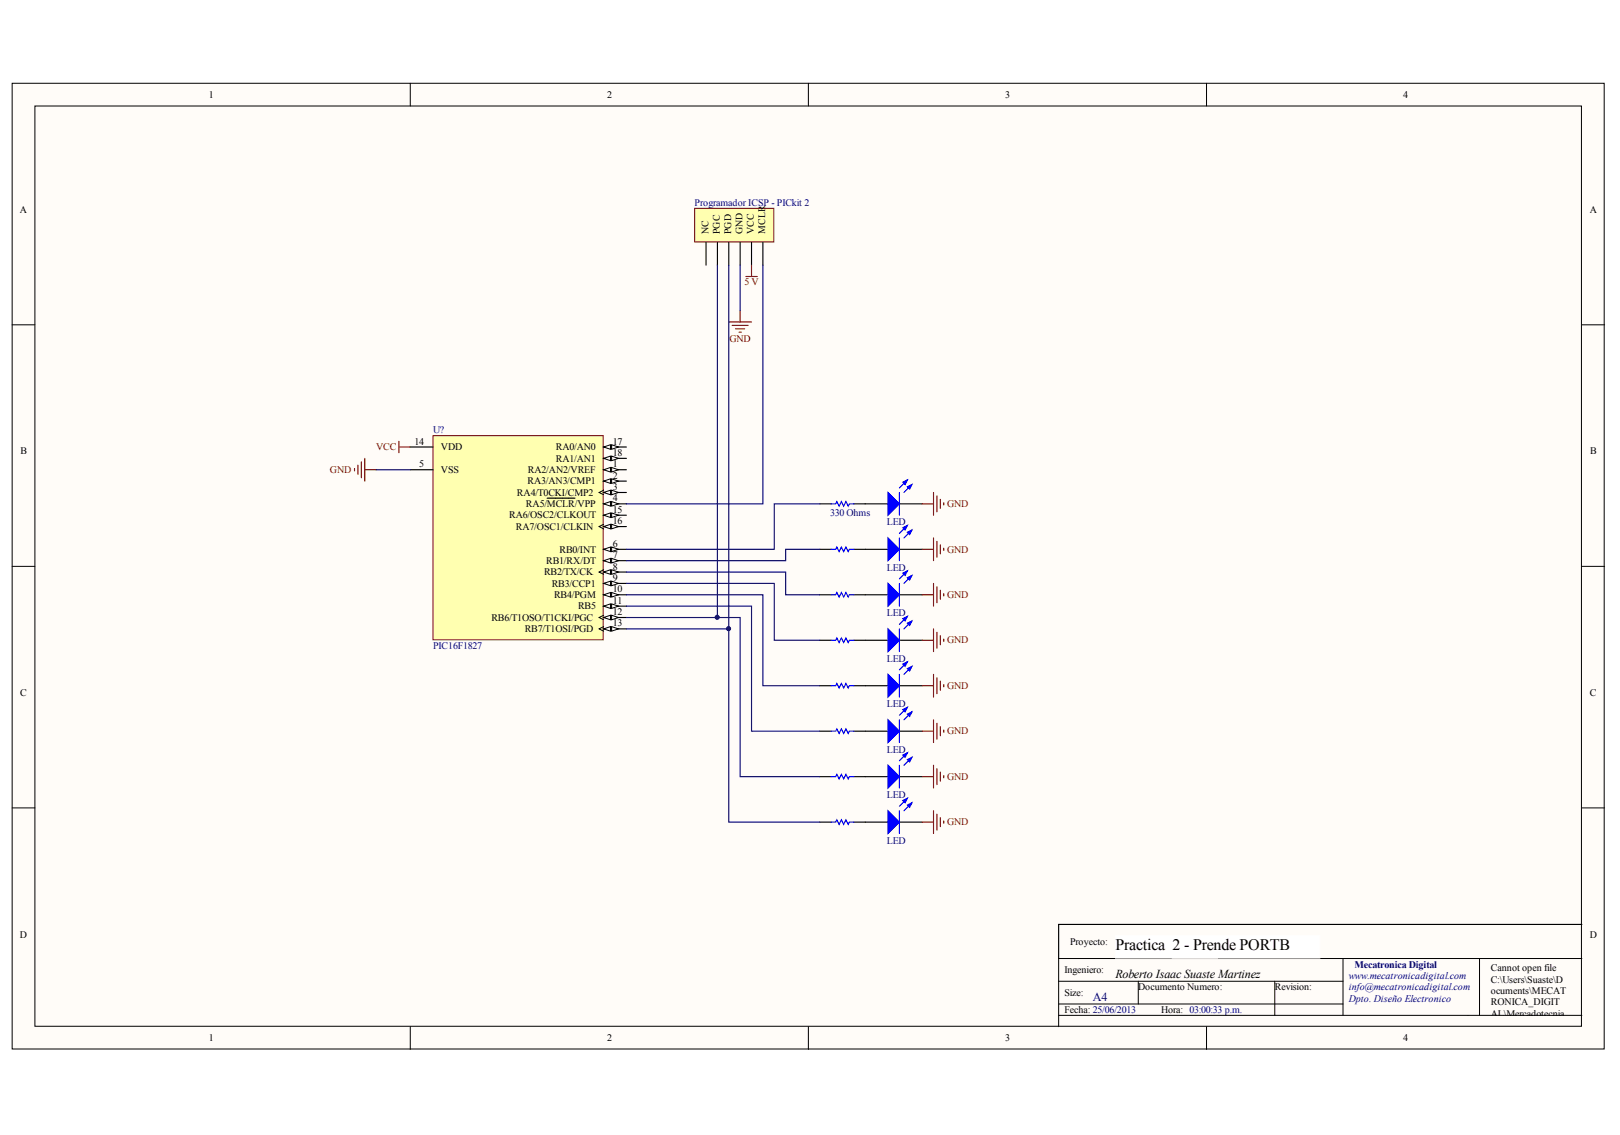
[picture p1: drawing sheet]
<svg xmlns="http://www.w3.org/2000/svg" width="291mm" height="204mm" viewBox="0 0 291 204" stroke-linecap="round" stroke-linejoin="round" font-family="sans-serif">
<g fill="#fffcf8" stroke="#000" stroke-width=".18">
<path d="M2.2 15h286v173.5h-286z"/>
<path d="M6.3 19h277.8v165.4h-277.8z"/>
</g>
<g fill="none" stroke="#000" stroke-width=".18">
<path d="M73.7 15v4M145.2 15v4M216.8 15v4M2.2 58.4h4.1M284.2 58.4h4.1M2.2 101.7h4.1M284.2 101.7h4.1M2.2 145.1h4.1M284.2 145.1h4.1M190.2 176.3h51.1M204.5 176.3v4.1M229 176.3v6.1"/>
<path d="M241.3 172.2v10.2M265.8 172.2h-75.6v12.3M284.2 172.2h-18.4v10.2M73.7 184.5v4M145.2 184.5v4M190.2 182.4h94M190.2 180.4h51.1M216.8 184.5v4"/>
</g>
<path d="M284.2 166.1h-94v6.1" fill="none" stroke="#000" stroke-width=".2"/>
<g fill="#fff" stroke="#fff" stroke-width=".18">
<path d="M200.4 168.1h18.3v4h-18.3z"/>
<path d="M210.6 168.1h26.5v4h-26.5z"/>
</g>
<path d="M77.8 78.3h30.6v36.6h-30.6z" fill="#ffffb0" stroke="#800000" stroke-width=".18"/>
<path d="M108.4 84.4h4.1" fill="none" stroke="#000" stroke-width=".2"/>
<g fill="#fffcf8" stroke="#000" stroke-width=".18">
<path d="M108.4 84.4l1.3-.4v.8z"/>
<path d="M109.9 84l1.2 .4-1.2 .4z"/>
</g>
<path d="M108.4 86.4h4.1" fill="none" stroke="#000" stroke-width=".2"/>
<g fill="#fffcf8" stroke="#000" stroke-width=".18">
<path d="M108.4 86.4l1.3-.4v.8z"/>
<path d="M109.9 86l1.2 .4-1.2 .4z"/>
</g>
<path d="M108.4 88.5h4.1" fill="none" stroke="#000" stroke-width=".2"/>
<path d="M108.4 88.1l-.8 .4 .8 .4" fill="none" stroke="#000" stroke-width=".18"/>
<g fill="#fffcf8" stroke="#000" stroke-width=".18">
<path d="M108.4 88.5l1.3-.4v.8z"/>
<path d="M109.9 88.1l1.2 .4-1.2 .4z"/>
</g>
<path d="M108.4 90.5h4.1" fill="none" stroke="#000" stroke-width=".2"/>
<g fill="#fffcf8" stroke="#000" stroke-width=".18">
<path d="M108.4 90.5l1.3-.4v.8z"/>
<path d="M109.9 90.1l1.2 .4-1.2 .4z"/>
</g>
<path d="M73.7 84.4h4.1M98.3 89.5h5M108.4 98.7h4.1" fill="none" stroke="#000" stroke-width=".2"/>
<g fill="#fffcf8" stroke="#000" stroke-width=".18">
<path d="M108.4 98.7l1.3-.4v.8z"/>
<path d="M109.9 98.3l1.2 .4-1.2 .4z"/>
</g>
<path d="M108.4 100.7h4.1" fill="none" stroke="#000" stroke-width=".2"/>
<g fill="#fffcf8" stroke="#000" stroke-width=".18">
<path d="M108.4 100.7l1.3-.4v.8z"/>
<path d="M109.9 100.3l1.2 .4-1.2 .4z"/>
</g>
<path d="M108.4 102.8h4.1" fill="none" stroke="#000" stroke-width=".2"/>
<path d="M108.4 102.4l-.8 .4 .8 .4" fill="none" stroke="#000" stroke-width=".18"/>
<g fill="#fffcf8" stroke="#000" stroke-width=".18">
<path d="M108.4 102.8l1.3-.4v.8z"/>
<path d="M109.9 102.4l1.2 .4-1.2 .4z"/>
</g>
<path d="M108.4 104.8h4.1" fill="none" stroke="#000" stroke-width=".2"/>
<g fill="#fffcf8" stroke="#000" stroke-width=".18">
<path d="M108.4 104.8l1.3-.4v.8z"/>
<path d="M109.9 104.4l1.2 .4-1.2 .4z"/>
</g>
<path d="M108.4 106.9h4.1" fill="none" stroke="#000" stroke-width=".2"/>
<g fill="#fffcf8" stroke="#000" stroke-width=".18">
<path d="M108.4 106.9l1.3-.5v.9z"/>
<path d="M109.9 106.4l1.2 .5-1.2 .4z"/>
</g>
<path d="M108.4 108.9h4.1" fill="none" stroke="#000" stroke-width=".2"/>
<g fill="#fffcf8" stroke="#000" stroke-width=".18">
<path d="M108.4 108.9l1.3-.4v.8z"/>
<path d="M109.9 108.5l1.2 .4-1.2 .4z"/>
</g>
<path d="M108.4 110.9h4.1" fill="none" stroke="#000" stroke-width=".2"/>
<path d="M108.4 110.5l-.8 .4 .8 .4" fill="none" stroke="#000" stroke-width=".18"/>
<g fill="#fffcf8" stroke="#000" stroke-width=".18">
<path d="M108.4 110.9l1.3-.4v.8z"/>
<path d="M109.9 110.5l1.2 .4-1.2 .4z"/>
</g>
<path d="M108.4 113h4.1" fill="none" stroke="#000" stroke-width=".2"/>
<path d="M108.4 112.6l-.8 .4 .8 .4" fill="none" stroke="#000" stroke-width=".18"/>
<g fill="#fffcf8" stroke="#000" stroke-width=".18">
<path d="M108.4 113l1.3-.4v.8z"/>
<path d="M109.9 112.6l1.2 .4-1.2 .4z"/>
</g>
<path d="M73.7 80.3h4.1M108.4 92.6h4.1" fill="none" stroke="#000" stroke-width=".2"/>
<g fill="#fffcf8" stroke="#000" stroke-width=".18">
<path d="M108.4 92.6l1.3-.4v.8z"/>
<path d="M109.9 92.2l1.2 .4-1.2 .4z"/>
</g>
<path d="M108.4 94.6h4.1" fill="none" stroke="#000" stroke-width=".2"/>
<path d="M108.4 94.2l-.8 .4 .8 .4" fill="none" stroke="#000" stroke-width=".18"/>
<g fill="#fffcf8" stroke="#000" stroke-width=".18">
<path d="M108.4 94.6l1.3-.4v.8z"/>
<path d="M109.9 94.2l1.2 .4-1.2 .4z"/>
</g>
<path d="M108.4 80.3h4.1" fill="none" stroke="#000" stroke-width=".2"/>
<g fill="#fffcf8" stroke="#000" stroke-width=".18">
<path d="M108.4 80.3l1.3-.4v.8z"/>
<path d="M109.9 79.9l1.2 .4-1.2 .4z"/>
</g>
<path d="M108.4 82.3h4.1" fill="none" stroke="#000" stroke-width=".2"/>
<g fill="#fffcf8" stroke="#000" stroke-width=".18">
<path d="M108.4 82.3l1.3-.4v.9z"/>
<path d="M109.9 81.9l1.2 .4-1.2 .5z"/>
</g>
<path d="M147.3 90.5h2M153.4 90.5h6.1M161.6 90.5h4.1" fill="none" stroke="#000" stroke-width=".2"/>
<g fill="#00f" stroke="#00f" stroke-width=".2">
<path d="M159.5 88.5l2.1 2-2.1 2.1z"/>
<path d="M163 87.5l.8-.5-.4 .9z"/>
<path d="M162.2 86.6l.8-.4-.4 .8z"/>
</g>
<path d="M149.3 90.5h.8l.2-.4 .5 .8 .4-.8 .4 .8 .4-.8 .4 .8 .2-.4h.8M161.6 88.5v4.1M163 86.2l-1.4 1.5M163.8 87l-1.4 1.5" fill="none" stroke="#00f" stroke-width=".2"/>
<path d="M124.8 37.4h14.2v6.1h-14.2z" fill="#ffffb0" stroke="#800000" stroke-width=".18"/>
<g fill="none" stroke="#000" stroke-width=".2">
<path d="M126.8 43.5v4.1M128.9 43.5v4.1M130.9 43.5v4.1M133 43.5v4.1M135 43.5v4.1M137.1 43.5v4.1M147.3 98.7h2M153.4 98.7h6.1M161.6 98.7h4.1M147.3 106.9h2M147.3 115h2M153.4 106.9h6.1"/>
<path d="M153.4 115h6.1M161.6 106.9h4.1M161.6 115h4.1M147.3 123.2h2M147.3 139.5h2M147.3 131.4h2M153.4 123.2h6.1M153.4 139.5h6.1M153.4 131.4h6.1M161.6 123.2h4.1M161.6 139.5h4.1M161.6 131.4h4.1"/>
<path d="M147.3 147.7h2M153.4 147.7h6.1M161.6 147.7h4.1"/>
</g>
<g fill="none" stroke="#000080" stroke-width=".2">
<path d="M128.9 47.6v63.3M130.9 47.6v65.4M133 47.6v8.2M137.1 47.6v42.9h-24.6M67.6 84.4h6.1M147.3 90.5h-8.2v8.2h-26.6M147.3 98.7h-6.2v2h-28.6M112.5 102.8h28.6v4.1h6.2M112.5 104.8h26.6v10.2h8.2M112.5 106.9h24.6v16.3h10.2M112.5 108.9h22.5v22.5h12.3M112.5 110.9h20.5v28.6h14.3"/>
<path d="M112.5 113h18.4v34.7h16.4"/>
</g>
<g fill="none" stroke="#800000" stroke-width=".2">
<path d="M130.9 57.8h4.1M131.5 58.5h2.9M132.2 59.1h1.6M132.8 59.7h.4M133 55.8v2M134 49.7h2M135 47.6v2.1M71.7 79.3v2M63.7 84.2v.4M64.3 83.6v1.6M64.9 83v2.8M65.5 82.3v4.1"/>
<path d="M65.5 84.4h2.1M71.7 80.3h2M165.7 90.5h2M165.7 98.7h2M167.7 88.5v4.1M167.7 96.6v4.1M168.3 89.1v2.8M168.3 97.3v2.8M168.9 89.7v1.6M168.9 97.9v1.6M169.6 90.3v.4M169.6 98.5v.4"/>
<path d="M165.7 106.9h2M165.7 115h2M167.7 104.8v4.1M167.7 113v4.1M168.3 105.4v2.9M168.3 113.6v2.9M168.9 106v1.7M168.9 114.2v1.6M169.6 106.7v.4M169.6 114.8v.4M165.7 123.2h2M165.7 131.4h2"/>
<path d="M165.7 139.5h2M167.7 121.1v4.1M167.7 129.3v4.1M167.7 137.5v4.1M168.3 121.8v2.8M168.3 129.9v2.9M168.3 138.1v2.9M168.9 122.4v1.6M168.9 130.5v1.7M168.9 138.7v1.6M169.6 123v.4M169.6 131.2v.4"/>
<path d="M169.6 139.3v.4M165.7 147.7h2M167.7 145.7v4M168.3 146.3v2.8M168.9 146.9v1.6M169.6 147.5v.4"/>
</g>
<g fill="none" stroke="#00f" stroke-width=".2">
<path d="M149.3 98.7h.8l.2-.4 .5 .8 .4-.8 .4 .8 .4-.8 .4 .8 .2-.4h.8M161.6 96.6v4.1M163 94.4l-1.4 1.4M163.8 95.2l-1.4 1.4M149.3 106.9h.8l.2-.5 .5 .9 .4-.9 .4 .9 .4-.9 .4 .9 .2-.4h.8M149.3 115h.8l.2-.4 .5 .8 .4-.8 .4 .8 .4-.8 .4 .8 .2-.4h.8M161.6 104.8v4.1M161.6 113v4.1M163 102.6l-1.4 1.4M163 110.7l-1.4 1.5M163 118.9l-1.4 1.4M163.8 103.4l-1.4 1.4"/>
<path d="M163.8 111.6l-1.4 1.4M163.8 119.7l-1.4 1.4M149.3 123.2h.8l.2-.4 .5 .8 .4-.8 .4 .8 .4-.8 .4 .8 .2-.4h.8M149.3 131.4h.8l.2-.4 .5 .8 .4-.8 .4 .8 .4-.8 .4 .8 .2-.4h.8M149.3 139.5h.8l.2-.4 .5 .8 .4-.8 .4 .8 .4-.8 .4 .8 .2-.4h.8M161.6 121.1v4.1M161.6 129.3v4.1M161.6 137.5v4.1M163 135.2l-1.4 1.5M163 127.1l-1.4 1.4M163.8 136.1l-1.4 1.4M163.8 127.9l-1.4 1.4"/>
<path d="M149.3 147.7h.8l.2-.4 .5 .8 .4-.8 .4 .8 .4-.8 .4 .8 .2-.4h.8M161.6 145.7v4M163 143.4l-1.4 1.4M163.8 144.2l-1.4 1.5"/>
</g>
<g fill="#00f" stroke="#00f" stroke-width=".2">
<path d="M159.5 96.6l2.1 2.1-2.1 2z"/>
<path d="M163 95.6l.8-.4-.4 .8z"/>
<path d="M162.2 94.8l.8-.4-.4 .8z"/>
<path d="M159.5 104.8l2.1 2.1-2.1 2z"/>
<path d="M163 103.8l.8-.4-.4 .8z"/>
<path d="M162.2 103l.8-.4-.4 .8z"/>
<path d="M159.5 113l2.1 2-2.1 2.1z"/>
<path d="M163 112l.8-.4-.4 .8z"/>
<path d="M162.2 111.1l.8-.4-.4 .9z"/>
<path d="M159.5 121.1l2.1 2.1-2.1 2z"/>
<path d="M163 120.1l.8-.4-.4 .8z"/>
<path d="M162.2 119.3l.8-.4-.4 .8z"/>
<path d="M159.5 137.5l2.1 2-2.1 2.1z"/>
<path d="M163 136.5l.8-.4-.4 .8z"/>
<path d="M162.2 135.6l.8-.4-.4 .9z"/>
<path d="M159.5 145.7l2.1 2-2.1 2z"/>
<path d="M163 144.6l.8-.4-.4 .8z"/>
<path d="M162.2 143.8l.8-.4-.4 .8z"/>
<path d="M159.5 129.3l2.1 2.1-2.1 2z"/>
<path d="M163 128.3l.8-.4-.4 .8z"/>
<path d="M162.2 127.5l.8-.4-.4 .8z"/>
</g>
<g fill="#000080" stroke="#000080" stroke-width=".18">
<circle cx="128.8" cy="110.9" r=".37"/>
<circle cx="130.9" cy="112.9" r=".37"/>
</g>
<g font-size="2.9">
<text x="200.4" y="170.7">Practica 2 - Pren</text>
<text x="219.4" y="170.7">de PORTB</text>
</g>
<text font-size="2.2" fill="#000080" x="196.3" y="179.8">A4</text>
<text font-size="2.2" x="200.4" y="175.8">Roberto Isaac Suaste Martinez</text>
<g font-size="1.8">
<text x="37.5" y="17.6">1</text>
<text x="109.1" y="17.6">2</text>
<text x="180.6" y="17.6">3</text>
<text x="252.1" y="17.6">4</text>
<text x="3.6" y="38.2">A</text>
<text x="285.6" y="38.2">A</text>
<text x="127.3" y="42.1" transform="rotate(-90 127.3 42.1)">NC</text>
<text x="129.3" y="42.1" transform="rotate(-90 129.3 42.1)">PGC</text>
<text x="131.3" y="42.1" transform="rotate(-90 131.3 42.1)">PGD</text>
<text x="133.4" y="42.1" transform="rotate(-90 133.4 42.1)">GND</text>
<text x="135.4" y="42.1" transform="rotate(-90 135.4 42.1)">VCC</text>
<text x="137.5" y="42.1" transform="rotate(-90 137.5 42.1)">MCLR</text>
<text x="3.7" y="81.6">B</text>
<text x="74.5" y="79.9">14</text>
<text x="75.3" y="84">5</text>
<text x="79.2" y="80.9">VDD</text>
<text x="99.8" y="80.9">RA0/AN0</text>
<text x="99.8" y="82.9">RA1/AN1</text>
<text x="110.1" y="84">1</text>
<text x="110.1" y="79.9">17</text>
<text x="110.1" y="81.9">18</text>
<text x="285.7" y="81.6">B</text>
<text x="79.2" y="85">VSS</text>
<text x="92.9" y="89.1">RA4/T0CKI/CMP2</text>
<text x="94.8" y="87">RA3/AN3/CMP1</text>
<text x="94.8" y="85">RA2/AN2/VREF</text>
<text x="110.1" y="86">2</text>
<text x="110.1" y="88">3</text>
<text x="91.5" y="93.1">RA6/OSC2/CLKOUT</text>
<text x="92.7" y="95.2">RA7/OSC1/CLKIN</text>
<text x="94.5" y="91.1">RA5/MCLR/VPP</text>
<text x="110.1" y="90.1">4</text>
<text x="110.1" y="92.1">15</text>
<text x="110.1" y="94.2">16</text>
<text x="98.1" y="101.3">RB1/RX/DT</text>
<text x="100.5" y="99.3">RB0/INT</text>
<text x="110.1" y="98.2">6</text>
<text x="110.1" y="100.3">7</text>
<text x="97.7" y="103.4">RB2/TX/CK</text>
<text x="99.1" y="105.4">RB3/CCP1</text>
<text x="99.6" y="107.4">RB4/PGM</text>
<text x="110.1" y="102.3">8</text>
<text x="110.1" y="104.4">9</text>
<text x="110.1" y="106.4">10</text>
<text x="88.3" y="111.5">RB6/T1OSO/T1CKI/PGC</text>
<text x="94.3" y="113.6">RB7/T1OSI/PGD</text>
<text x="103.9" y="109.5">RB5</text>
<text x="110.1" y="108.5">11</text>
<text x="110.1" y="110.5">12</text>
<text x="110.1" y="112.5">13</text>
<text x="3.6" y="125">C</text>
<text x="285.6" y="125">C</text>
<text x="3.6" y="168.4">D</text>
<text x="192.2" y="169.7">Proyecto:</text>
<text x="285.6" y="168.4">D</text>
<text x="191.2" y="174.8">Ingeniero:</text>
<text x="191.2" y="178.9">Size:</text>
<text x="204.5" y="177.9">Documento Numero:</text>
<text x="229" y="177.9">Revision:</text>
<text x="267.8" y="174.5">Cannot open file</text>
<text x="267.8" y="176.5">C:\Users\Suaste\D</text>
<text x="267.8" y="178.6">ocuments\MECAT</text>
<text x="191.2" y="182">Fecha: 25/06/2013</text>
<text x="208.6" y="182">Hora: 03:00:33 p.m.</text>
<text x="267.8" y="180.6">RONICA_DIGIT</text>
<text x="267.8" y="182.6">AL\Mercadotecnia</text>
<text x="267.8" y="184.7">\Firma</text>
<text x="37.5" y="187.1">1</text>
<text x="109.1" y="187.1">2</text>
<text x="180.6" y="187.1">3</text>
<text x="252.1" y="187.1">4</text>
<text x="267.8" y="188.8">zontal.jpg</text>
</g>
<g font-size="1.8" fill="#000080">
<text x="124.8" y="37">Programador ICSP - PICkit 2</text>
<text x="77.8" y="77.8">U?</text>
<text x="149.1" y="92.7">330 Ohms</text>
<text x="159.3" y="94.4">LED</text>
<text x="159.3" y="102.5">LED</text>
<text x="159.3" y="110.7">LED</text>
<text x="77.8" y="116.6">PIC16F1827</text>
<text x="159.3" y="118.9">LED</text>
<text x="159.3" y="127">LED</text>
<text x="159.3" y="135.2">LED</text>
<text x="159.3" y="143.4">LED</text>
<text x="159.3" y="151.5">LED</text>
<text x="243.3" y="173.8">Mecatronica Digital</text>
<text x="242.3" y="175.8">www.mecatronicadigital.com</text>
<text x="242.3" y="177.9">info@mecatronicadigital.com</text>
<text x="242.3" y="179.9">Dpto. Diseño Electronico</text>
</g>
<g font-size="1.8" fill="#800000">
<text x="133.7" y="51.3">5 V</text>
<text x="131.1" y="61.5">GND</text>
<text x="67.6" y="80.9">VCC</text>
<text x="59.3" y="85">GND</text>
<text x="170.2" y="91.1">GND</text>
<text x="170.2" y="99.3">GND</text>
<text x="170.2" y="107.4">GND</text>
<text x="170.2" y="115.6">GND</text>
<text x="170.2" y="123.8">GND</text>
<text x="170.2" y="131.9">GND</text>
<text x="170.2" y="140.1">GND</text>
<text x="170.2" y="148.3">GND</text>
</g>
</svg>
